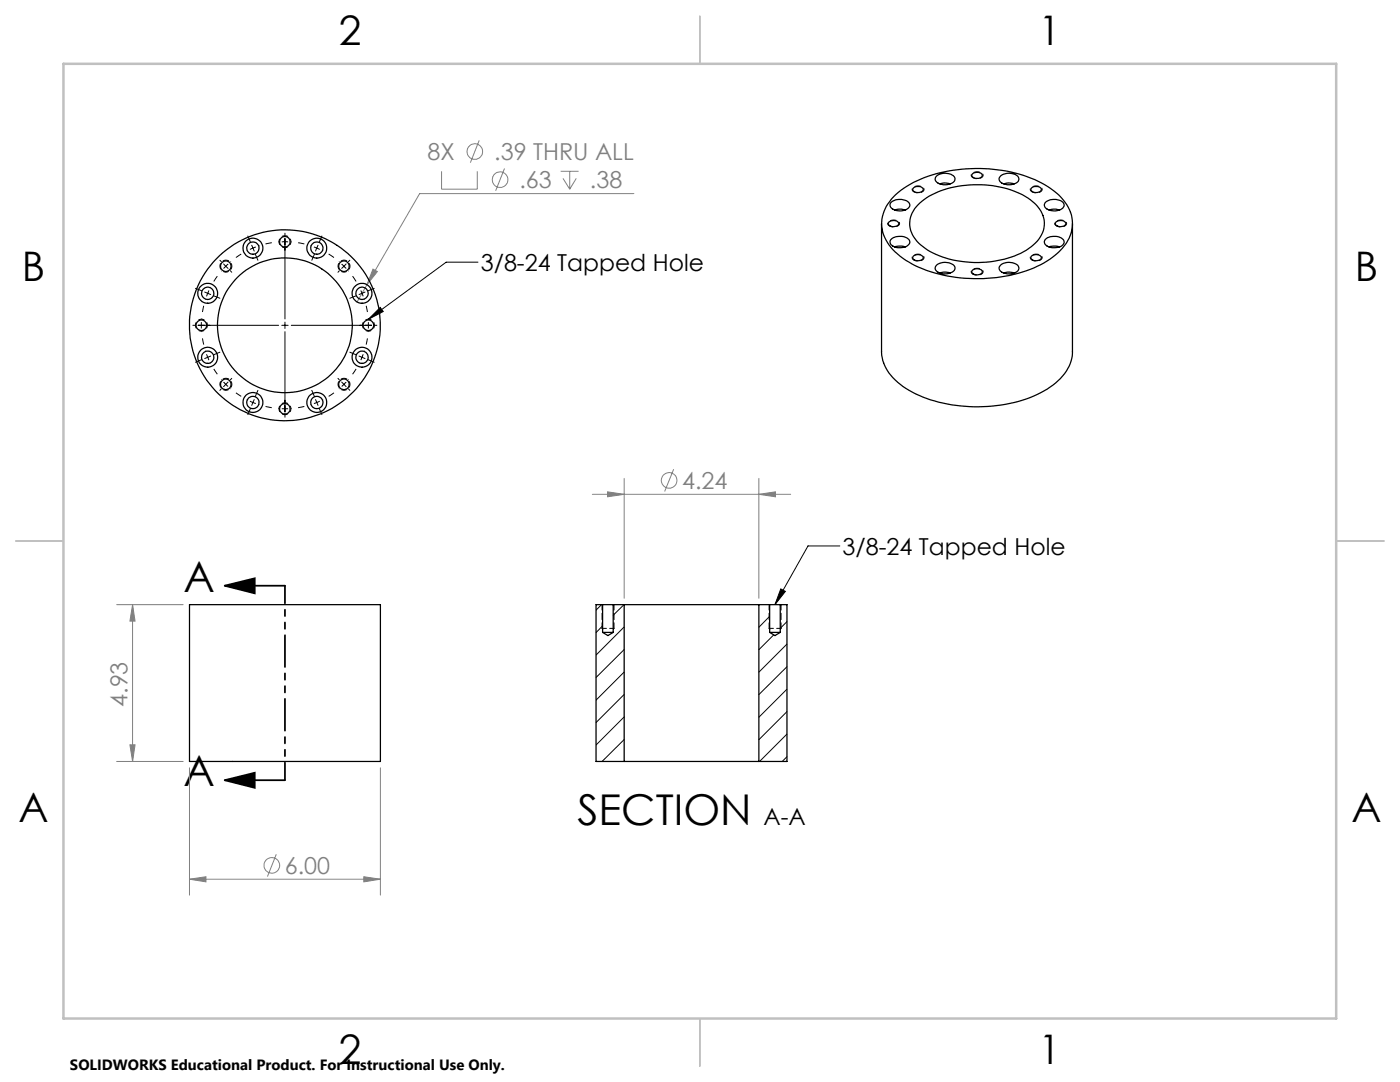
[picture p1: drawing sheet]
<svg xmlns="http://www.w3.org/2000/svg" width="279mm" height="216mm" viewBox="0 0 279 216" stroke-linecap="round" stroke-linejoin="round" font-family="sans-serif">
<g fill="none" stroke="#808080" stroke-width=".2">
<path d="M88.1 34.2v3.5h7.2v-3.5M95.6 28l-1.7 4.5M100.7 33.6l-1.8 4.5M111.9 34.2h3.6M112.4 35.6l1.3 2.1M113.7 34.2v3.5M115 35.6l-1.3 2.1M126.5 38.6h-42.8l-10.5 18.2M73.2 56.8l-1.9 3.5M74.4 53.7l.9 .5-2.1 2.6zM118.2 98.6h39.6M121.2 98.1l3.4 .5-3.4 .5z"/>
<path d="M124.6 95.5v23.9M134.4 93.6l-1.8 4.5M151.4 98.6l3.4-.5v1zM151.4 95.5v23.9M23.3 120.6h13.2M26.5 120.6v31.3M26.5 120.6l.5 3.3h-1.1zM23.3 151.9h13.2M25.9 148.6h1.1l-.5 3.3zM37.8 153.2v25.4M75.9 153.2v25.4M37.8 175.4l3.3-.5v1.1z"/>
<path d="M37.8 175.4h38.1M55.1 170.5l-1.7 4.4M72.6 174.9l3.3 .5-3.3 .6z"/>
<circle cx="94.7" cy="30.2" r="1.56"/>
<circle cx="99.8" cy="35.8" r="1.56"/>
<circle cx="133.6" cy="95.9" r="1.56"/>
<circle cx="54.3" cy="172.7" r="1.55"/>
</g>
<path d="M44.8 116.9l6-1.5v3zM44.8 116.9h12.1M44.8 155.7l6-1.5v3zM44.8 155.7h12.1" fill="none" stroke="#000" stroke-width=".35"/>
<g fill="none" stroke="#000" stroke-width=".2">
<path d="M39 57.5l1.3 .5M40.9 58.3l1.2 .5M41.7 58l-.5 1.1M42.6 59l1.3 .5M43.9 51.9l.3 .3M44.6 52.7l.4 .4M45 53.1l-.4 .5M45 53.1l.5 .5M45.5 52.7l-.5 .4M46 54l.2 .3M49.5 47.1l.5 1.2M50.2 48.9l.3 .6"/>
<path d="M50.5 49.5l-.6 .3M50.5 49.5l.2 .6M50.9 50.7l.6 1.2M51 49.3l-.5 .2M56.2 48.3h1.3M56.9 46.5v.5M56.9 47.6v16M62.7 49.3l.5 .2M62.8 50.7l-.6 1.2M63.2 49.5l.6 .3M63.2 49.5l-.2 .6M63.5 48.9l-.3 .6"/>
<path d="M64.2 47.1l-.5 1.2M67.7 54l-.2 .3M68.2 52.7l.5 .4M68.7 53.1l.4 .5M68.7 53.1l-.5 .5M69.1 52.7l-.4 .4M69.8 51.9l-.3 .3M71.1 59l-1.3 .5M72 58l.5 1.1M72.8 58.3l-1.2 .5M74.7 57.5l-1.3 .5M95.4 52.3h-6.4l-15.5 11.4"/>
<path d="M38.5 64.9h.4M39.5 64.9h16.1M40.2 64.3v1.2M40.3 71.8l-1.3 .5M41.2 70.7l.5 1.2M42.1 71l-1.2 .5M43.9 70.3l-1.3 .5M44.2 77.6l-.3 .3M44.6 76.2l.4 .5M45 76.7l.5 .4M45 76.7l-.4 .5M45.5 76.2l-.5 .5"/>
<path d="M46.2 75.5l-.2 .3M50.7 79.7l-.2 .6M51.5 77.9l-.6 1.2M56.2 64.9h1.3M56.9 64.3v1.2M56.9 66.2v16M58.1 64.9h16.1M62.2 77.9l.6 1.2M63 79.7l.2 .6M67.5 75.5l.2 .3M68.2 76.2l.5 .5M68.7 76.7l-.5 .4"/>
<path d="M68.7 76.7l.4 .5M69.1 76.2l-.4 .5M69.5 77.6l.3 .3M69.8 70.3l1.3 .5M71.6 71l1.2 .5M72.5 70.7l-.5 1.2M73.4 71.8l1.3 .5M73.5 64.3v1.2M73.5 63.7l2.4-2.4 .6 .9zM74.8 64.9h.4M49.9 80l.6 .3M50 81.5l-.5 1.2"/>
<path d="M50.5 80.3l.5 .2M50.5 80.3l-.3 .6M56.2 81.6h1.3M56.9 82.8v.5M63.2 80.3l-.5 .2M63.2 80.3l.3 .6M63.7 81.5l.5 1.2M63.8 80l-.6 .3M155.8 117.5l.9 .5-2 2.6zM167.6 108.9h-6.3l-6.6 11.7"/>
</g>
<path d="M45.1 54.3a1.19 1.19 0 0 1-1.1-1.7 1.19 1.19 0 0 1 2.1-.2 1.19 1.19 0 0 1-.9 1.9h-.1M56.9 49.4a1.19 1.19 0 0 1-1.1-1.7 1.19 1.19 0 0 1 2-.2 1.19 1.19 0 0 1-.8 1.9h-.1M68.7 54.3a1.19 1.19 0 0 1-1.1-1.7 1.19 1.19 0 0 1 2-.2 1.19 1.19 0 0 1-.8 1.9h-.1M40.2 66.1a1.19 1.19 0 0 1-1.1-1.8 1.19 1.19 0 0 1 2.1-.1 1.19 1.19 0 0 1-.8 1.9h-.2M45.1 77.9a1.19 1.19 0 0 1-1.1-1.8 1.19 1.19 0 0 1 2.1-.1 1.19 1.19 0 0 1-.9 1.9h-.1M68.7 77.9a1.19 1.19 0 0 1-1.1-1.8 1.19 1.19 0 0 1 2-.1 1.19 1.19 0 0 1-.8 1.9h-.1M73.5 66.1a1.19 1.19 0 0 1-1-1.8 1.19 1.19 0 0 1 2-.1 1.19 1.19 0 0 1-.8 1.9h-.2M56.9 82.7a1.19 1.19 0 0 1-1.1-1.7 1.19 1.19 0 0 1 2-.1 1.19 1.19 0 0 1-.8 1.8h-.1" fill="none" stroke="#000" stroke-width=".2" stroke-dasharray="1.3 .6" stroke-dashoffset=".7" stroke-linecap="butt"/>
<path d="M182.4 38.3a.6 .6 0 0 1-.3-.8 .6 .6 0 0 1 .7-.3 1.17 1.17 0 0 1 1.6 .7 1.5 1.5 0 0 1-2 .4M194.2 35.5a.6 .6 0 0 1-.3-.8 .6 .6 0 0 1 .7-.4 1.17 1.17 0 0 1 1.6 .8 1.5 1.5 0 0 1-2 .4M206 38.3a.6 .6 0 0 1-.4-.8 .6 .6 0 0 1 .7-.3 1.17 1.17 0 0 1 1.7 .7 1.5 1.5 0 0 1-2 .4M177.5 45.1a.6 .6 0 0 1-.3-.8 .6 .6 0 0 1 .7-.3 1.17 1.17 0 0 1 1.6 .7 1.5 1.5 0 0 1-2 .4M182.4 51.9a.6 .6 0 0 1-.3-.7 .6 .6 0 0 1 .7-.4 1.17 1.17 0 0 1 1.6 .7 1.5 1.5 0 0 1-2 .4M194.2 54.7a.6 .6 0 0 1-.3-.7 .6 .6 0 0 1 .7-.4 1.17 1.17 0 0 1 1.6 .7 1.5 1.5 0 0 1-2 .4M206 51.9a.6 .6 0 0 1-.4-.7 .6 .6 0 0 1 .7-.4 1.17 1.17 0 0 1 1.7 .7 1.5 1.5 0 0 1-2 .4M210.8 45.1a.6 .6 0 0 1-.3-.8 .6 .6 0 0 1 .7-.3 1.17 1.17 0 0 1 1.7 .7 1.5 1.5 0 0 1-2.1 .4" fill="none" stroke="#000" stroke-width=".2" stroke-dasharray="1.3 .6" stroke-dashoffset=".5" stroke-linecap="butt"/>
<g fill="none" stroke="#000" stroke-width=".2" stroke-dasharray="15.2 1.3 1.3 1.3" stroke-dashoffset="15.1" stroke-linecap="butt">
<path d="M41 59.7l-.5 1.9-.3 2M44.2 54l-1.2 1.6-1 1.8M49.3 50l-1.7 1-1.6 1.2M55.6 48.3l-2 .2-1.9 .5M62.1 49l-2-.5-2-.2M67.7 52.2l-1.6-1.2-1.7-1M71.7 57.4l-1-1.8-1.2-1.6M40.2 66.2l.3 1.9 .5 2M42 72.4l1 1.7 1.2 1.6M46 77.5l1.6 1.2 1.7 1.1M64.4 79.8l1.7-1.1 1.6-1.2M69.5 75.7l1.2-1.6 1-1.7"/>
<path d="M72.7 70.1l.5-2 .3-1.9M73.5 63.6l-.3-2-.5-1.9M51.7 80.7l1.9 .5 2 .3M58.1 81.5l2-.3 2-.5"/>
</g>
<path d="M56.9 116.9v38.8" fill="none" stroke="#000" stroke-width=".35" stroke-dasharray="6.3 1.3 1.3 1.3 1.3 1.3" stroke-dashoffset="2.8"/>
<path d="M139.7 3.2v9.5M3.1 107.9h9.6M266.7 107.9h9.5M139.7 203.2v9.6" fill="none" stroke="#c0c0c0" stroke-width=".25"/>
<path d="M12.7 12.7h254v190.5h-254z" fill="none" stroke="#c0c0c0" stroke-width=".5"/>
<path d="M120.2 125.4h2.3M153.5 125.4h2.4" fill="none" stroke="#000" stroke-width=".2" stroke-dasharray="1.3 .6" stroke-dashoffset=".4"/>
<path d="M120.2 120.6v4.8M122.5 120.6v4.8M153.5 120.6v4.8M155.9 120.6v4.8" fill="none" stroke="#000" stroke-width=".2" stroke-dasharray="1.3 .6" stroke-dashoffset=".2"/>
<path d="M120.2 125.4l.1 .2M122.5 125.4l-.1 .2M153.5 125.4l.1 .2M155.9 125.4l-.2 .2" fill="none" stroke="#000" stroke-width=".2" stroke-dasharray="1.3 .6"/>
<path d="M44.8 116.9l6-1.5v3zM44.8 155.7l6-1.5v3z" fill="#000"/>
<g fill="#808080">
<path d="M72.6 174.9l3.3 .5-3.3 .6zM37.8 175.4l3.3-.5v1.1z"/>
<path d="M74.4 53.7l-1.2 3.1 2.1-2.6zM121.2 98.1l3.4 .5-3.4 .5zM151.4 98.6l3.4-.5v1z"/>
<path d="M26.5 120.6l.5 3.3h-1.1zM25.9 148.6h1.1l-.5 3.3z"/>
</g>
<path d="M73.5 63.7l2.4-2.4 .6 .9zM155.8 117.5l.9 .5-2 2.6z" fill="#000"/>
<g fill="none" stroke="#000" stroke-width=".25">
<path d="M178.8 38.8a23.8 23.8 0 0 1 15-5.1 26.5 26.5 0 0 1 16 4 8.2 8.2 0 0 1 4.1 8.3 10.6 10.6 0 0 1-5.5 6.5 30.1 30.1 0 0 1-26.3 .2 10.7 10.7 0 0 1-6-6.9 7.7 7.7 0 0 1 2.7-7zM182.2 37.6a1.37 1.37 0 0 1 2.1 .1 1.22 1.22 0 0 1-2 .4l-.2-.3zM186.9 35.1a2.78 2.78 0 0 1 3.6 .2 1.07 1.07 0 0 1-1.1 1.5 2.26 2.26 0 0 1-2.8-1zM187.6 36.7a3.1 3.1 0 0 1 2.1 0M194 34.7a1.2 1.2 0 0 1 2 .4 1.26 1.26 0 0 1-2.1-.1zM199.7 35.1a2.73 2.73 0 0 1 3.5 .2 1.03 1.03 0 0 1-1 1.5 2.44 2.44 0 0 1-2.8-.9v-.3zM200.3 36.7a3.2 3.2 0 0 1 2.1 0M205.8 37.6a1.2 1.2 0 0 1 2 .3 1.22 1.22 0 0 1-2.1-.1zM175.9 44.6v25.6a9.1 9.1 0 0 0 4.9 7.3 29 29 0 0 0 20.7 3 18.6 18.6 0 0 0 10.9-5.9 7.2 7.2 0 0 0 1.6-4.4v-25.6M177.4 44.3a1.34 1.34 0 0 1 2 .3 1.18 1.18 0 0 1-1.1 .6 1.18 1.18 0 0 1-1-.6zM177.8 47.8a2.78 2.78 0 0 1 3.7 .1 1.18 1.18 0 0 1-1.4 1.5 1.98 1.98 0 0 1-2.5-1.1zM177.8 40.5a2.73 2.73 0 0 1 3.7 .1 1.09 1.09 0 0 1-1.1 1.4 2.35 2.35 0 0 1-2.7-.9z"/>
<path d="M178.5 49.3a3.2 3.2 0 0 1 2.2 0M178.5 41.9a3.2 3.2 0 0 1 2.2 0M182.4 51a1.37 1.37 0 0 1 1.9 .4 1.22 1.22 0 0 1-2 .4l-.2-.4zM183.2 40.9a16.5 16.5 0 0 1 11.9-4 17.1 17.1 0 0 1 11.4 3.7 5.2 5.2 0 0 1-.3 8.3 18 18 0 0 1-11.7 3.5 16.8 16.8 0 0 1-11.2-3.9 5.1 5.1 0 0 1-.1-7.6zM186.9 52.9a2.78 2.78 0 0 1 3.6 .2 1.07 1.07 0 0 1-1.1 1.4 2.26 2.26 0 0 1-2.8-.9zM187.6 54.5a3.1 3.1 0 0 1 2.1 0M194 54a1.34 1.34 0 0 1 2 .2 1.22 1.22 0 0 1-1.9 .4l-.2-.4zM199.7 52.9a2.73 2.73 0 0 1 3.5 .2 1.03 1.03 0 0 1-1 1.4 2.44 2.44 0 0 1-2.8-.8v-.3zM200.3 54.5a3.2 3.2 0 0 1 2.1 0M205.8 51.2a1.23 1.23 0 0 1 2 .3 1.22 1.22 0 0 1-2.1-.1zM208.7 40.3a2.61 2.61 0 0 1 3.6 .4 1.26 1.26 0 0 1-1.4 1.4 2.04 2.04 0 0 1-2.5-1.1zM208.7 47.7a2.61 2.61 0 0 1 3.6 .4 1.26 1.26 0 0 1-1.4 1.3 1.98 1.98 0 0 1-2.5-1.1z"/>
<path d="M209.3 49.3a3.2 3.2 0 0 1 2.2 0M209.3 41.9a3.2 3.2 0 0 1 2.2 0M210.8 44.2a1.37 1.37 0 0 1 1.9 .4 1.18 1.18 0 0 1-1 .6 1.18 1.18 0 0 1-1.1-.6zM37.8 120.6h38.1v31.3h-38.1zM120.3 126.2h2.1M120.3 120.6h2.1M120.3 120.6h-1.3v31.3h5.6M120.3 120.6v5.6M120.3 126.2l1 .6 1.1-.6M122.4 120.6h2.2M122.4 120.6v5.6M124.6 120.6h26.8"/>
<path d="M124.6 120.6v31.3M151.4 120.6v31.3M151.4 120.6h2.2M153.6 126.2h2.1M153.6 120.6h2.1M153.6 120.6v5.6M153.6 126.2l1.1 .6 1-.6M155.7 120.6v5.6M155.7 120.6h1.4v31.3h-5.7M124.6 151.9h26.8"/>
<circle cx="41.5" cy="58.5" r="1.22"/>
<circle cx="41.5" cy="58.5" r="1.99"/>
<circle cx="45.1" cy="53.1" r="1.06"/>
<circle cx="50.5" cy="49.5" r="1.99"/>
<circle cx="50.5" cy="49.5" r="1.22"/>
<circle cx="56.8" cy="48.2" r="1.05"/>
<circle cx="63.2" cy="49.5" r="1.22"/>
<circle cx="63.2" cy="49.5" r="1.99"/>
<circle cx="68.6" cy="53.1" r="1.06"/>
<circle cx="72.2" cy="58.5" r="1.22"/>
<circle cx="72.2" cy="58.5" r="1.99"/>
<circle cx="40.2" cy="64.9" r="1.06"/>
<circle cx="41.5" cy="71.3" r="1.22"/>
<circle cx="41.5" cy="71.3" r="1.99"/>
<circle cx="45.1" cy="76.7" r="1.05"/>
<circle cx="56.8" cy="64.9" r="19.1"/>
<circle cx="56.9" cy="64.9" r="13.4"/>
<circle cx="68.6" cy="76.7" r="1.05"/>
<circle cx="72.2" cy="71.3" r="1.99"/>
<circle cx="72.2" cy="71.3" r="1.22"/>
<circle cx="73.5" cy="64.9" r="1.06"/>
<circle cx="50.5" cy="80.3" r="1.99"/>
<circle cx="50.5" cy="80.3" r="1.22"/>
<circle cx="56.8" cy="81.6" r="1.05"/>
<circle cx="63.2" cy="80.3" r="1.22"/>
<circle cx="63.2" cy="80.3" r="1.99"/>
</g>
<g fill="none" stroke="#000" stroke-width=".2">
<path d="M120.1 120.6l-1.1 1.1M120.3 124.9l-1.3 1.3M124.5 120.6l-2.1 2.2M124.6 125.1l-5.6 5.6M124.6 129.6l-5.6 5.6M124.6 134.1l-5.6 5.6M124.6 138.6l-5.6 5.6M151.4 120.6h.1M153.6 123l-2.2 2.2M154.4 126.7l-3 2.9M156 120.6l-.3 .3M157.1 124l-1.4 1.4"/>
<path d="M157.1 128.5l-5.7 5.6M157.1 133l-5.7 5.6M157.1 137.5l-5.7 5.6M124.6 143.1l-5.6 5.6M124.6 147.6l-4.4 4.3M157.1 142l-5.7 5.6M157.1 146.5l-5.5 5.4M157.1 151l-1 .9"/>
</g>
<g font-size="8.5">
<text x="36.6" y="118.1">A</text>
<text x="36.6" y="156.9">A</text>
<text x="115.2" y="164.6">SECTION</text>
</g>
<g font-size="8.1">
<text x="67.6" y="8.9">2</text>
<text x="207.3" y="8.9">1</text>
<text x="4.4" y="56.1">B</text>
<text x="270.4" y="56.1">B</text>
<text x="3.7" y="164.1">A</text>
<text x="269.7" y="164.1">A</text>
<text x="67.6" y="212.4">2</text>
<text x="207.3" y="212.4">1</text>
</g>
<g font-size="4.7" fill="#808080">
<text x="85.3" y="31.9">8X</text>
<text x="98.6" y="31.9">.39 THRU ALL</text>
<text x="103.7" y="37.5">.63</text>
<text x="117.7" y="37.5">.38</text>
<text x="136.1" y="97.6">4.24</text>
<text x="25.5" y="141.1" transform="rotate(-90 25.5 141.1)">4.93</text>
<text x="56.8" y="174.4">6.00</text>
</g>
<g font-size="4.7">
<text x="96" y="54">3/8-24 Tapped Hole</text>
<text x="168.2" y="110.7">3/8-24 Tapped Hole</text>
<text x="152.3" y="164.6">A-A</text>
</g>
<text font-size="3" x="14" y="213.5">SOLIDWORKS Educational Product. For Instructional Use Only.</text>
</svg>
